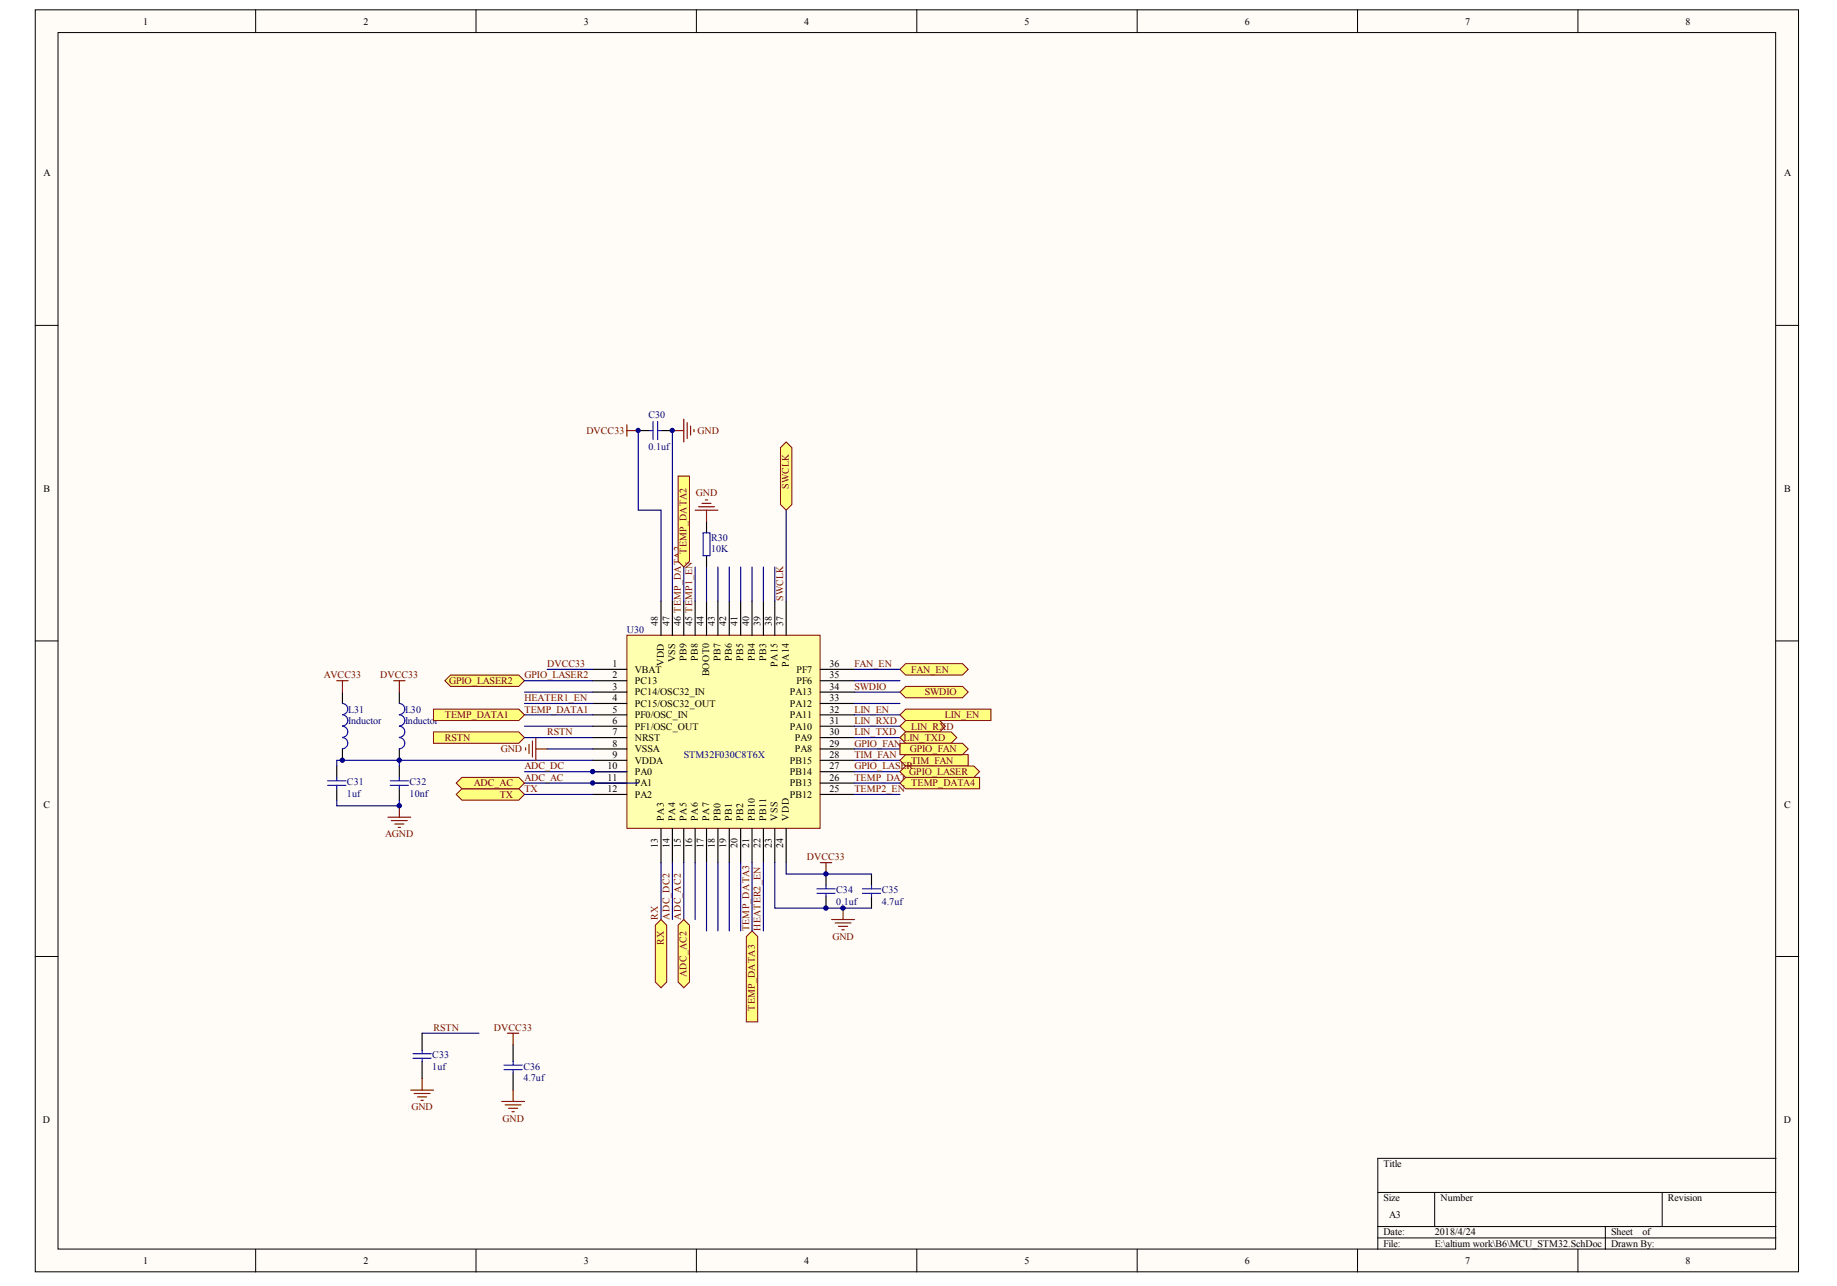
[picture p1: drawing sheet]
<svg xmlns="http://www.w3.org/2000/svg" width="289mm" height="202mm" viewBox="0 0 289 202" stroke-linecap="round" stroke-linejoin="round" font-family="sans-serif">
<g fill="#fffcf8" stroke="#000" stroke-width=".16">
<path d="M5.5 1.5h277.4v198.4h-277.4z"/>
<path d="M9.1 5.1h270.2v191.2h-270.2z"/>
</g>
<g fill="none" stroke="#000" stroke-width=".16">
<path d="M40.2 1.5v3.6M74.9 1.5v3.6M109.5 1.5v3.6M144.2 1.5v3.6M178.9 1.5v3.6M213.5 1.5v3.6M248.2 1.5v3.6M5.5 51.1h3.6M279.3 51.1h3.6M5.5 100.7h3.6M279.3 100.7h3.6M5.5 150.3h3.6"/>
<path d="M279.3 150.3h3.6M40.2 196.4v3.5M74.9 196.4v3.5M109.5 196.4v3.5M144.2 196.4v3.5M178.9 196.4v3.5M213.5 196.4v3.5M216.7 187.4h62.6M216.7 192.8h62.6M216.7 194.6h62.6M225.6 187.4v5.4M248.2 196.4v3.5"/>
<path d="M252.5 192.8v3.6M261.4 187.4v5.4M279.3 182.1h-62.6v14.3"/>
</g>
<path d="M134.4 108.8h7.1" fill="none" stroke="#000080" stroke-width=".18"/>
<g fill="#ffff80" stroke="#800000" stroke-width=".16">
<path d="M141.5 108.8l.9-.9h9l.9 .9-.9 .9h-9z" fill-rule="evenodd"/>
<path d="M122.8 70.4l.8-.9 .9 .9v8.9l-.9 .9-.8-.9z" fill-rule="evenodd"/>
</g>
<path d="M105.8 67.7v26.8" fill="none" stroke="#000080" stroke-width=".18"/>
<path d="M100.4 67.7h1.8M104 67.7h1.8M62.8 108.8v1.8M62.8 117.7v1.8M62.8 120.4v1.8M62.8 124v1.8" fill="none" stroke="#000" stroke-width=".18"/>
<path d="M102.2 67.7h.5M102.7 66.2v2.9M103.4 66.2v2.9M103.4 67.7h.6M62.8 115.9a.88 .88 0 0 1 .9 .9 .88 .88 0 0 1-.9 .9M62.8 114.2a.88 .88 0 0 1 .9 .8 .88 .88 0 0 1-.9 .9M62.8 112.4a.88 .88 0 0 1 .9 .8 .88 .88 0 0 1-.9 .9M62.8 110.6a.88 .88 0 0 1 .9 .9 .88 .88 0 0 1-.9 .8M61.4 123.4h2.8M61.4 122.7h2.8M62.8 122.2v.5M62.8 123.4v.6" fill="none" stroke="#00f" stroke-width=".18"/>
<path d="M98.6 99.9h30.4v30.3h-30.4z" fill="#ffffb0" stroke="#800000" stroke-width=".16"/>
<g fill="none" stroke="#000" stroke-width=".18">
<path d="M104 94.5v5.4M105.8 94.5v5.4M107.5 94.5v5.4M109.3 94.5v5.4M111.1 82v1.8M111.1 87.3v1.8M111.1 94.5v5.4M112.9 94.5v5.4M114.7 94.5v5.4M116.5 94.5v5.4M118.3 94.5v5.4M120.1 94.5v5.4"/>
<path d="M121.9 94.5v5.4M123.6 94.5v5.4M93.2 105.2h5.4M93.2 107h5.4M93.2 108.8h5.4M93.2 110.6h5.4M93.2 112.4h5.4M93.2 114.2h5.4M93.2 115.9h5.4M93.2 117.7h5.4M93.2 119.5h5.4M129 105.2h5.4"/>
<path d="M129 107h5.4M129 108.8h5.4M129 110.6h5.4M129 112.4h5.4M129 114.2h5.4M129 115.9h5.4M129 117.7h5.4M129 119.5h5.4M53 120.4v1.8M53 124v1.8M93.2 121.3h5.4M93.2 123.1h5.4"/>
<path d="M93.2 124.9h5.4M104 130.2v5.4M105.8 130.2v5.4M107.5 130.2v5.4M109.3 130.2v5.4M111.1 130.2v5.4M112.9 130.2v5.4M114.7 130.2v5.4M116.5 130.2v5.4M118.3 130.2v5.4M120.1 130.2v5.4M121.9 130.2v5.4"/>
<path d="M123.6 130.2v5.4M129 121.3h5.4M129 123.1h5.4M129 124.9h5.4M129.9 137.4v1.8M137.1 137.4v1.8M129.9 141v1.8M137.1 141v1.8M80.7 164.2v2.7M80.7 168.7v2.6"/>
</g>
<g fill="none" stroke="#000080" stroke-width=".18">
<path d="M100.4 67.7v12.5h3.6v14.3M107.5 89.1v5.4M109.3 89.1v5.4M111.1 89.1v5.4M112.9 89.1v5.4M114.7 89.1v5.4M116.5 89.1v5.4M118.3 89.1v5.4M120.1 89.1v5.4M121.9 89.1v5.4M123.6 80.2v14.3M62.8 119.5v.9"/>
<path d="M82.5 108.8h10.7M86.1 105.2h7.1M86.1 117.7h7.1M93.2 119.5h-40.2v.9M134.4 117.7h7.1M134.4 119.5h7.1M134.4 107h7.1M134.4 112.4h7.1M134.4 114.2h7.1M134.4 115.9h7.1M53 125.8v.9h9.8v-.9M104 135.6v8.9"/>
<path d="M121.9 135.6v7.2h15.2M123.6 135.6v1.8h13.5M134.4 124.9h7.1M134.4 121.3h7.1"/>
</g>
<g fill="none" stroke="#00f" stroke-width=".18">
<path d="M110.6 83.8h1.1v3.5h-1.1zM51.5 123.4h2.9M51.5 122.7h2.9M53 122.2v.5M53 123.4v.6M128.5 139.7h2.8M129.9 139.2v.5M135.6 139.7h2.9M137.1 139.2v.5M128.5 140.4h2.8M129.9 140.4v.6M135.6 140.4h2.9"/>
<path d="M137.1 140.4v.6M79.3 167.4h2.8M79.3 168.1h2.8M80.7 166.9v.5M80.7 168.1v.6"/>
</g>
<path d="M98.6 66.8v1.8M98.6 67.7h1.8M61.9 107h1.8M62.8 107v1.8M129 135.6h1.8M129.9 135.6v1.8M79.8 162.4h1.8M80.7 162.4v1.8" fill="none" stroke="#800000" stroke-width=".18"/>
<g fill="#ffff80" stroke="#800000" stroke-width=".16">
<path d="M103.1 145.4l.9-.9 .9 .9v9l-.9 .9-.9-.9z" fill-rule="evenodd"/>
<path d="M71.8 124.9l.8-.9h9l.9 .9-.9 .9h-9z" fill-rule="evenodd"/>
</g>
<path d="M82.5 124.9h10.7" fill="none" stroke="#000080" stroke-width=".18"/>
<g fill="#ffff80" stroke="#800000" stroke-width=".16">
<path d="M141.5 114.2l.9-.9h5.4l.9 .9-.9 .8h-5.4z" fill-rule="evenodd"/>
<path d="M141.5 115.9l.9-.9h7.2l.9 .9-.9 .9h-7.2z" fill-rule="evenodd"/>
</g>
<path d="M114.7 135.6v10.7" fill="none" stroke="#000080" stroke-width=".18"/>
<path d="M141.5 119.5l.9-.9h9.9v1.8h-9.9z" fill-rule="evenodd" fill="#ffff80" stroke="#800000" stroke-width=".16"/>
<path d="M111.1 135.6v10.7" fill="none" stroke="#000080" stroke-width=".18"/>
<path d="M141.5 116.8h9.9l.9 .9-.9 .9h-9.9z" fill-rule="evenodd" fill="#ffff80" stroke="#800000" stroke-width=".16"/>
<path d="M105.8 135.6v8.9M107.5 135.6v8.9M109.3 135.6v8.9" fill="none" stroke="#000080" stroke-width=".18"/>
<g fill="#ffff80" stroke="#800000" stroke-width=".16">
<path d="M70 107l.9-.9h10.7l.9 .9-.9 .9h-10.7z" fill-rule="evenodd"/>
<path d="M117.4 147.2l.9-.9 .9 .9v13.4h-1.8z" fill-rule="evenodd"/>
</g>
<path d="M82.5 121.3h16.1M82.5 123.1h17.9" fill="none" stroke="#000080" stroke-width=".18"/>
<g fill="#ffff80" stroke="#800000" stroke-width=".16">
<path d="M106.6 145.4l.9-.9 .9 .9v9l-.9 .9-.9-.9z" fill-rule="evenodd"/>
<path d="M71.8 123.1l.8-.9h9l.9 .9-.9 .9h-9z" fill-rule="evenodd"/>
</g>
<path d="M82.5 112.4h10.7M82.5 114.2h10.7" fill="none" stroke="#000080" stroke-width=".18"/>
<g fill="#ffff80" stroke="#800000" stroke-width=".16">
<path d="M68.2 111.5h13.4l.9 .9-.9 .9h-13.4z" fill-rule="evenodd"/>
<path d="M106.6 74.8h1.8v13.4l-.9 .9-.9-.9z" fill-rule="evenodd"/>
<path d="M141.5 123.1l.9-.9h11.7v1.8h-11.7z" fill-rule="evenodd"/>
</g>
<path d="M134.4 110.6h7.1M112.9 135.6v10.7" fill="none" stroke="#000080" stroke-width=".18"/>
<path d="M141.5 105.2l.9-.9h9l.9 .9-.9 .9h-9z" fill-rule="evenodd" fill="#ffff80" stroke="#800000" stroke-width=".16"/>
<g fill="none" stroke="#800000" stroke-width=".18">
<path d="M105.8 67.7h1.7M107.5 65.9v3.6M108.1 66.4v2.5M108.6 67v1.4M109.2 67.5v.4M109.9 79.7h2.5M110.4 79.1h1.4M110.9 78.6h.4M109.3 80.2h3.6M111.1 80.2v1.8M82.7 117.5v.4M83.2 117v1.4"/>
<path d="M83.7 116.5v2.5M84.3 115.9v3.6M84.3 117.7h1.8M61 128.5h3.6M61.6 129h2.5M62.1 129.5h1.4M62.6 130.1h.4M62.8 126.7v1.8M130.8 144.5h3.6M131.3 145.1h2.5M131.9 145.6h1.4M132.4 146.1h.4"/>
<path d="M132.6 142.8v1.7M78.9 173.1h3.6M79.4 173.7h2.6M80 174.2h1.4M80.5 174.7h.4M80.7 171.3v1.8"/>
</g>
<path d="M68.2 115h13.4l.9 .9-.9 .9h-13.4z" fill-rule="evenodd" fill="#ffff80" stroke="#800000" stroke-width=".16"/>
<path d="M82.5 115.9h10.7M82.5 110.6h10.7M82.5 107h10.7" fill="none" stroke="#000080" stroke-width=".18"/>
<g fill="#ffff80" stroke="#800000" stroke-width=".16">
<path d="M141.5 112.4l.9-.9h13.5v1.8h-13.5z" fill-rule="evenodd"/>
<path d="M141.5 121.3l.9-.9h10.8l.9 .9-.9 .9h-10.8z" fill-rule="evenodd"/>
</g>
<path d="M53.9 108.8v1.8M53.9 117.7v1.8M66.4 162.4v2.7M66.4 166.9v2.7" fill="none" stroke="#000" stroke-width=".18"/>
<path d="M53.9 115.9a.88 .88 0 0 1 .8 .9 .88 .88 0 0 1-.8 .9M53.9 114.2a.88 .88 0 0 1 .8 .8 .88 .88 0 0 1-.8 .9M53.9 112.4a.88 .88 0 0 1 .8 .8 .88 .88 0 0 1-.8 .9M53.9 110.6a.88 .88 0 0 1 .8 .9 .88 .88 0 0 1-.8 .8M65 165.6h2.8M65 166.3h2.8M66.4 165.1v.5M66.4 166.3v.6" fill="none" stroke="#00f" stroke-width=".18"/>
<path d="M53 107h1.8M53.9 107v1.8M64.6 171.3h3.6M65.1 171.9h2.5M65.7 172.4h1.4M66.2 173h.4M66.4 169.6v1.7" fill="none" stroke="#800000" stroke-width=".18"/>
<path d="M134.4 105.2h7.1M116.5 135.6v10.7M118.3 135.6v10.7M120.1 135.6v10.7M134.4 123.1h7.1M66.4 162.4h8.9" fill="none" stroke="#000080" stroke-width=".18"/>
<g fill="#000080" stroke="#000080" stroke-width=".16">
<circle cx="53.8" cy="119.5" r=".34"/>
<circle cx="62.8" cy="126.6" r=".34"/>
<circle cx="62.8" cy="119.5" r=".34"/>
<circle cx="93.2" cy="123.1" r=".34"/>
<circle cx="93.2" cy="121.3" r=".34"/>
<circle cx="100.4" cy="67.7" r=".34"/>
<circle cx="105.7" cy="67.7" r=".34"/>
<circle cx="129.9" cy="142.7" r=".34"/>
<circle cx="129.9" cy="137.4" r=".34"/>
<circle cx="132.6" cy="142.7" r=".34"/>
</g>
<g font-size="1.6">
<text x="22.5" y="3.9">1</text>
<text x="57.2" y="3.9">2</text>
<text x="91.8" y="3.9">3</text>
<text x="126.5" y="3.9">4</text>
<text x="161.1" y="3.9">5</text>
<text x="195.8" y="3.9">6</text>
<text x="230.5" y="3.9">7</text>
<text x="265.1" y="3.9">8</text>
<text x="6.8" y="27.7">A</text>
<text x="280.6" y="27.7">A</text>
<text x="6.8" y="77.3">B</text>
<text x="280.6" y="77.3">B</text>
<text x="103.5" y="98.4" transform="rotate(-90 103.5 98.4)">48</text>
<text x="105.3" y="98.4" transform="rotate(-90 105.3 98.4)">47</text>
<text x="107.1" y="98.4" transform="rotate(-90 107.1 98.4)">46 TEMP_DATA2</text>
<text x="108.9" y="98.4" transform="rotate(-90 108.9 98.4)">45 TEMP1_EN</text>
<text x="110.6" y="98.4" transform="rotate(-90 110.6 98.4)">44</text>
<text x="112.4" y="98.4" transform="rotate(-90 112.4 98.4)">43</text>
<text x="114.2" y="98.4" transform="rotate(-90 114.2 98.4)">42</text>
<text x="116" y="98.4" transform="rotate(-90 116 98.4)">41</text>
<text x="117.8" y="98.4" transform="rotate(-90 117.8 98.4)">40</text>
<text x="119.6" y="98.4" transform="rotate(-90 119.6 98.4)">39</text>
<text x="121.4" y="98.4" transform="rotate(-90 121.4 98.4)">38</text>
<text x="123.2" y="98.4" transform="rotate(-90 123.2 98.4)">37</text>
<text x="96.4" y="104.8">1</text>
<text x="96.4" y="106.6">2</text>
<text x="99.8" y="105.7">VBAT</text>
<text x="99.8" y="107.5">PC13</text>
<text x="104.4" y="104.7" transform="rotate(-90 104.4 104.7)">VDD</text>
<text x="106.2" y="104.1" transform="rotate(-90 106.2 104.1)">VSS</text>
<text x="108" y="103.9" transform="rotate(-90 108 103.9)">PB9</text>
<text x="109.8" y="103.9" transform="rotate(-90 109.8 103.9)">PB8</text>
<text x="111.5" y="106.3" transform="rotate(-90 111.5 106.3)">BOOT0</text>
<text x="113.3" y="103.9" transform="rotate(-90 113.3 103.9)">PB7</text>
<text x="115.1" y="103.9" transform="rotate(-90 115.1 103.9)">PB6</text>
<text x="116.9" y="103.9" transform="rotate(-90 116.9 103.9)">PB5</text>
<text x="118.7" y="103.9" transform="rotate(-90 118.7 103.9)">PB4</text>
<text x="120.5" y="103.9" transform="rotate(-90 120.5 103.9)">PB3</text>
<text x="122.3" y="104.8" transform="rotate(-90 122.3 104.8)">PA15</text>
<text x="124.1" y="104.8" transform="rotate(-90 124.1 104.8)">PA14</text>
<text x="125.3" y="107.5">PF6</text>
<text x="125.3" y="105.7">PF7</text>
<text x="130.4" y="106.6">35</text>
<text x="130.4" y="104.8">36</text>
<text x="96.4" y="108.4">3</text>
<text x="96.4" y="110.2">4</text>
<text x="96.4" y="112">5</text>
<text x="96.4" y="113.8">6</text>
<text x="99.8" y="109.3">PC14/OSC32_IN</text>
<text x="99.8" y="111.1">PC15/OSC32_OUT</text>
<text x="99.8" y="112.9">PF0/OSC_IN</text>
<text x="124.2" y="112.9">PA11</text>
<text x="124.2" y="111.1">PA12</text>
<text x="124.2" y="109.3">PA13</text>
<text x="130.4" y="113.8">31</text>
<text x="130.4" y="112">32</text>
<text x="130.4" y="110.2">33</text>
<text x="130.4" y="108.4">34</text>
<text x="96.4" y="115.6">7</text>
<text x="96.4" y="117.4">8</text>
<text x="96.4" y="119.1">9</text>
<text x="99.8" y="114.7">PF1/OSC_OUT</text>
<text x="99.8" y="116.5">NRST</text>
<text x="99.8" y="118.3">VSSA</text>
<text x="124.2" y="114.7">PA10</text>
<text x="125" y="118.3">PA8</text>
<text x="125" y="116.5">PA9</text>
<text x="130.4" y="119.1">28</text>
<text x="130.4" y="117.4">29</text>
<text x="130.4" y="115.6">30</text>
<text x="95.6" y="120.9">10</text>
<text x="95.6" y="122.7">11</text>
<text x="95.6" y="124.5">12</text>
<text x="99.8" y="120">VDDA</text>
<text x="99.8" y="121.8">PA0</text>
<text x="99.8" y="123.6">PA1</text>
<text x="99.8" y="125.4">PA2</text>
<text x="124.2" y="125.4">PB12</text>
<text x="124.2" y="123.6">PB13</text>
<text x="124.2" y="121.8">PB14</text>
<text x="124.2" y="120">PB15</text>
<text x="130.4" y="124.5">25</text>
<text x="130.4" y="122.7">26</text>
<text x="130.4" y="120.9">27</text>
<text x="6.8" y="126.9">C</text>
<text x="104.4" y="129" transform="rotate(-90 104.4 129)">PA3</text>
<text x="106.2" y="129" transform="rotate(-90 106.2 129)">PA4</text>
<text x="108" y="129" transform="rotate(-90 108 129)">PA5</text>
<text x="109.8" y="129" transform="rotate(-90 109.8 129)">PA6</text>
<text x="111.5" y="129" transform="rotate(-90 111.5 129)">PA7</text>
<text x="113.3" y="129" transform="rotate(-90 113.3 129)">PB0</text>
<text x="115.1" y="129" transform="rotate(-90 115.1 129)">PB1</text>
<text x="116.9" y="129" transform="rotate(-90 116.9 129)">PB2</text>
<text x="118.7" y="129" transform="rotate(-90 118.7 129)">PB10</text>
<text x="120.5" y="129" transform="rotate(-90 120.5 129)">PB11</text>
<text x="122.3" y="129" transform="rotate(-90 122.3 129)">VSS</text>
<text x="124.1" y="129" transform="rotate(-90 124.1 129)">VDD</text>
<text x="280.6" y="126.9">C</text>
<text x="103.5" y="133.3" transform="rotate(-90 103.5 133.3)">13</text>
<text x="105.3" y="133.3" transform="rotate(-90 105.3 133.3)">14</text>
<text x="107.1" y="133.3" transform="rotate(-90 107.1 133.3)">15</text>
<text x="108.9" y="133.3" transform="rotate(-90 108.9 133.3)">16</text>
<text x="110.6" y="133.3" transform="rotate(-90 110.6 133.3)">17</text>
<text x="112.4" y="133.3" transform="rotate(-90 112.4 133.3)">18</text>
<text x="114.2" y="133.3" transform="rotate(-90 114.2 133.3)">19</text>
<text x="116" y="133.3" transform="rotate(-90 116 133.3)">20</text>
<text x="117.8" y="133.3" transform="rotate(-90 117.8 133.3)">21</text>
<text x="119.6" y="133.3" transform="rotate(-90 119.6 133.3)">22</text>
<text x="121.4" y="133.3" transform="rotate(-90 121.4 133.3)">23</text>
<text x="123.2" y="133.3" transform="rotate(-90 123.2 133.3)">24</text>
<text x="6.8" y="176.5">D</text>
<text x="280.5" y="176.5">D</text>
<text x="217.6" y="183.5">Title</text>
<text x="217.6" y="188.8">Size</text>
<text x="218.5" y="191.5">A3</text>
<text x="226.5" y="188.8">Number</text>
<text x="262.3" y="188.8">Revision</text>
<text x="217.6" y="194.2">Date:</text>
<text x="217.6" y="196">File:</text>
<text x="225.6" y="194.2">2018/4/24</text>
<text x="225.6" y="196">E:\altium work\B6\MCU_STM32.SchDoc</text>
<text x="253.4" y="194.2">Sheet</text>
<text x="253.4" y="196">Drawn By:</text>
<text x="258.3" y="194.2">of</text>
<text x="22.5" y="198.7">1</text>
<text x="57.2" y="198.7">2</text>
<text x="91.8" y="198.7">3</text>
<text x="126.5" y="198.7">4</text>
<text x="161.1" y="198.7">5</text>
<text x="195.8" y="198.7">6</text>
<text x="230.5" y="198.7">7</text>
<text x="265.1" y="198.7">8</text>
</g>
<g font-size="1.6" fill="#000080">
<text x="102" y="65.7">C30</text>
<text x="102" y="70.7">0.1uf</text>
<text x="111.8" y="85">R30</text>
<text x="111.8" y="86.8">10K</text>
<text x="98.6" y="99.5">U30</text>
<text x="54.8" y="112">L31</text>
<text x="54.8" y="113.8">Inductor</text>
<text x="63.7" y="112">L30</text>
<text x="63.7" y="113.8">Inductor</text>
<text x="107.5" y="119.1">STM32F030C8T6X</text>
<text x="54.6" y="123.4">C31</text>
<text x="54.6" y="125.2">1uf</text>
<text x="64.4" y="123.4">C32</text>
<text x="64.4" y="125.2">10nf</text>
<text x="131.5" y="140.4">C34</text>
<text x="131.5" y="142.2">0.1uf</text>
<text x="138.7" y="140.4">C35</text>
<text x="138.7" y="142.2">4.7uf</text>
<text x="68" y="166.3">C33</text>
<text x="68" y="168.1">1uf</text>
<text x="82.3" y="168.1">C36</text>
<text x="82.3" y="169.9">4.7uf</text>
</g>
<g font-size="1.6" fill="#800000">
<text x="92.2" y="68.2">DVCC33</text>
<text x="109.7" y="68.2">GND</text>
<text x="124.1" y="76.9" transform="rotate(-90 124.1 76.9)">SWCLK</text>
<text x="109.4" y="78">GND</text>
<text x="108" y="87" transform="rotate(-90 108 87)">TEMP_DATA2</text>
<text x="123.2" y="94.5" transform="rotate(-90 123.2 94.5)">SWCLK</text>
<text x="50.9" y="106.6">AVCC33</text>
<text x="59.8" y="106.6">DVCC33</text>
<text x="70.6" y="107.5">GPIO_LASER2</text>
<text x="82.5" y="106.6">GPIO_LASER2</text>
<text x="86.1" y="104.8">DVCC33</text>
<text x="134.4" y="104.8">FAN_EN</text>
<text x="143.3" y="105.7">FAN_EN</text>
<text x="70" y="112.9">TEMP_DATA1</text>
<text x="82.5" y="112">TEMP_DATA1</text>
<text x="82.5" y="110.2">HEATER1_EN</text>
<text x="134.4" y="108.4">SWDIO</text>
<text x="134.4" y="113.8">LIN_RXD</text>
<text x="134.4" y="112">LIN_EN</text>
<text x="145.4" y="109.3">SWDIO</text>
<text x="148.6" y="112.9">LIN_EN</text>
<text x="70" y="116.5">RSTN</text>
<text x="78.8" y="118.3">GND</text>
<text x="86.1" y="115.6">RSTN</text>
<text x="134.4" y="115.6">LIN_TXD</text>
<text x="134.4" y="119.1">TIM_FAN</text>
<text x="134.4" y="117.4">GPIO_FAN</text>
<text x="142.1" y="116.5">LIN_TXD</text>
<text x="143.1" y="118.3">GPIO_FAN</text>
<text x="143.3" y="114.7">LIN_RXD</text>
<text x="74.5" y="123.6">ADC_AC</text>
<text x="78.6" y="125.4">TX</text>
<text x="82.5" y="124.5">TX</text>
<text x="82.5" y="122.7">ADC_AC</text>
<text x="82.5" y="120.9">ADC_DC</text>
<text x="134.4" y="122.7">TEMP_DATA4</text>
<text x="134.4" y="120.9">GPIO_LASER</text>
<text x="134.4" y="124.5">TEMP2_EN</text>
<text x="143" y="121.8">GPIO_LASER</text>
<text x="143.3" y="120">TIM_FAN</text>
<text x="143.3" y="123.6">TEMP_DATA4</text>
<text x="60.6" y="131.6">AGND</text>
<text x="126.9" y="135.2">DVCC33</text>
<text x="103.5" y="144.5" transform="rotate(-90 103.5 144.5)">RX</text>
<text x="104.4" y="148.6" transform="rotate(-90 104.4 148.6)">RX</text>
<text x="105.3" y="144.5" transform="rotate(-90 105.3 144.5)">ADC_DC2</text>
<text x="107.1" y="144.5" transform="rotate(-90 107.1 144.5)">ADC_AC2</text>
<text x="117.8" y="146.3" transform="rotate(-90 117.8 146.3)">TEMP_DATA3</text>
<text x="119.6" y="146.3" transform="rotate(-90 119.6 146.3)">HEATER2_EN</text>
<text x="130.9" y="147.7">GND</text>
<text x="108" y="153.6" transform="rotate(-90 108 153.6)">ADC_AC2</text>
<text x="118.7" y="158.8" transform="rotate(-90 118.7 158.8)">TEMP_DATA3</text>
<text x="68.2" y="162">RSTN</text>
<text x="77.7" y="162">DVCC33</text>
<text x="64.7" y="174.5">GND</text>
<text x="79" y="176.3">GND</text>
</g>
</svg>
